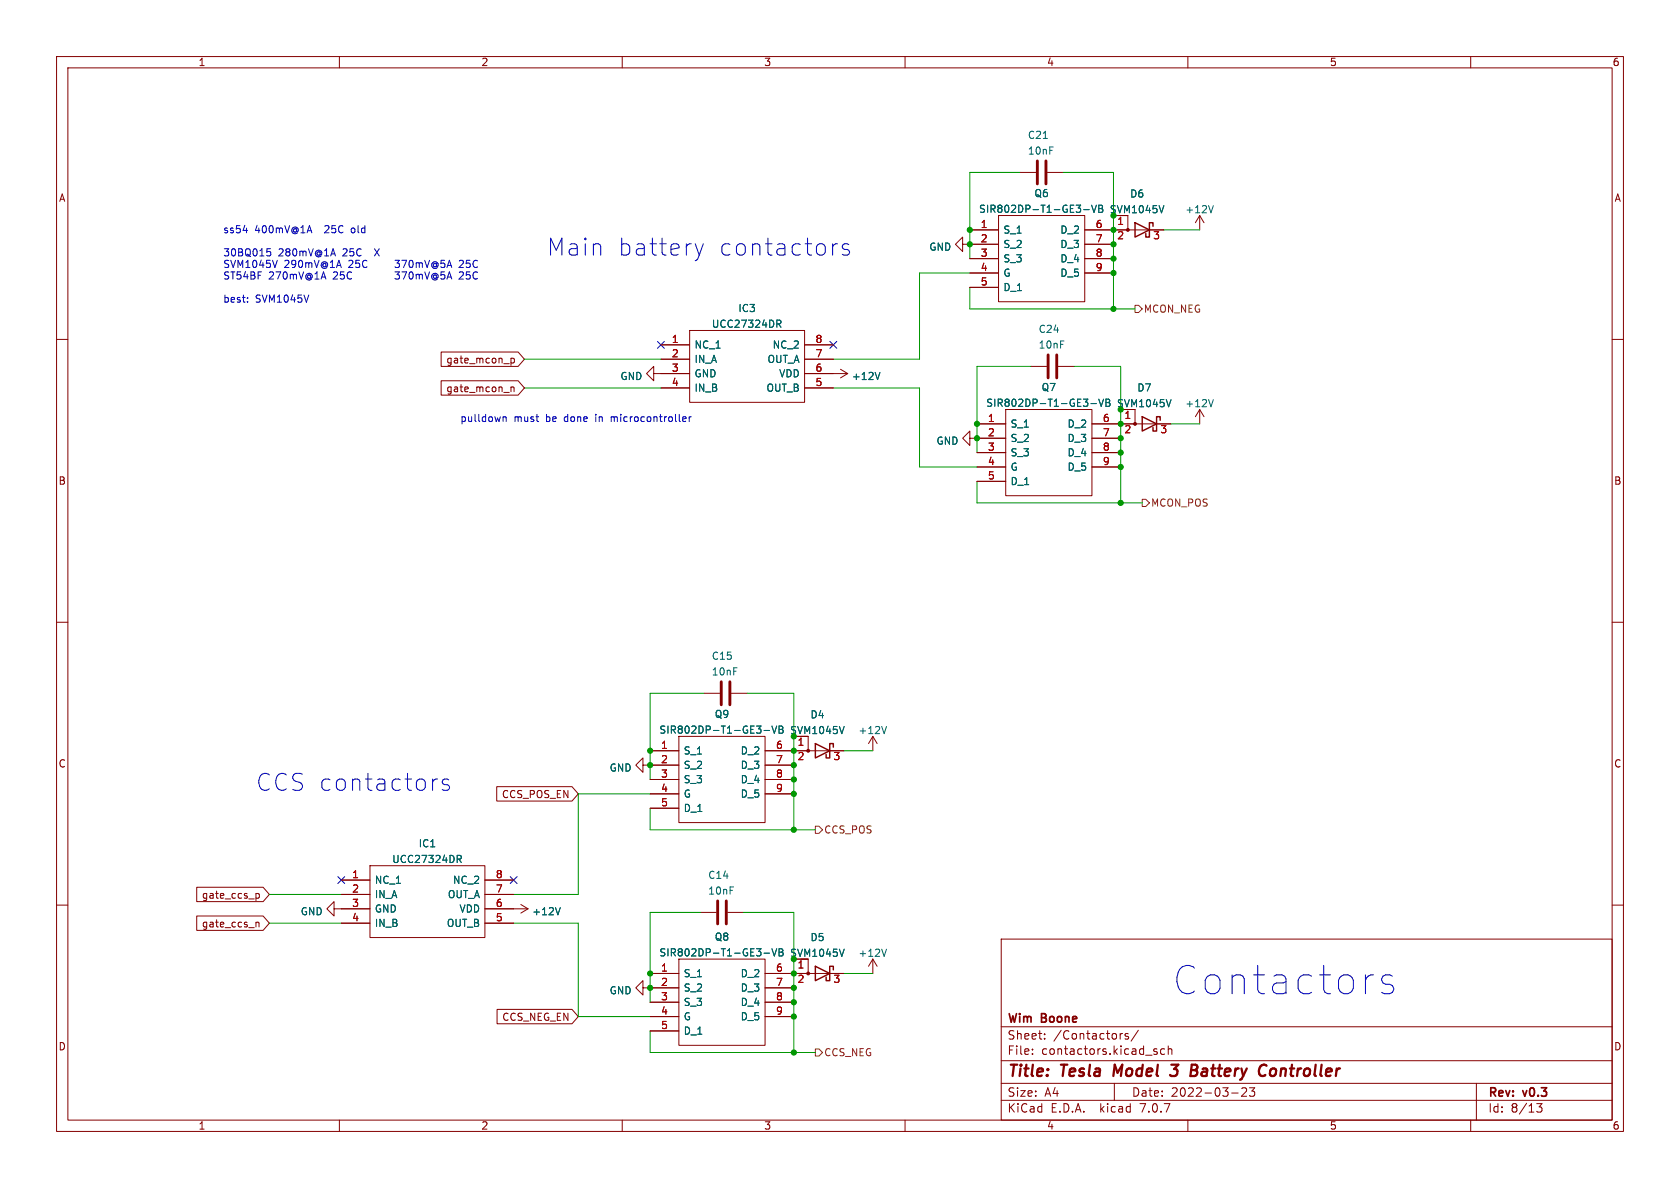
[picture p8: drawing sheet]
<svg xmlns="http://www.w3.org/2000/svg" width="297mm" height="210mm" viewBox="0 0 297 210" stroke-linecap="round" stroke-linejoin="round" font-family="sans-serif">
<g fill="none" stroke="#840000" stroke-width=".18">
<path d="M10 10h277v190h-277zM12 12h273v186h-273zM60 10v2M110 10v2M160 10v2M210 10v2M260 10v2M176.5 38.1h15.3v15.2h-15.3zM180.3 30.5h2.8M185.2 30.5h2.8M198.1 38.1h1.3v2.5h6.3M212.1 38.1v2.5"/>
<path d="M212.1 38.1l-.8 1.3M212.1 38.1l.8 1.3M10 60h2M121.9 58.4h20.3v12.7h-20.3zM170.2 43.2v-1.3l-1.3 1.3 1.3 1.3v-1.3h6.3M171.4 40.6h5.1M171.4 45.7h5.1M171.4 48.3h5.1M171.4 50.8h5.1M191.8 40.6h7.6M191.8 43.2h5M191.8 45.7h5"/>
<path d="M191.8 48.3h5M285 60h2M78 62.2h13.6l1.1 1.3-1.1 1.3h-13.6zM78 67.3h13.6l1.1 1.3-1.1 1.3h-13.6zM89.1 69.4h.9M90.3 63.3v1.3M90.3 68.4v.9M90.3 63.4l.4-.1 .2 .3-.1 .5h-.5M90.3 68.5l.2-.1 .3 .1 .1 .8M115.6 66v-1.2l-1.3 1.2 1.3 1.3v-1.3h6.3M116.8 61h5.1M116.8 63.5h5.1"/>
<path d="M116.8 68.6h5.1M142.2 66h7.7M142.2 61h5.1M142.2 63.5h5.1M142.2 68.6h5.1M148.6 65.3l1.3 .7M149.9 66l-1.3 .8M171.4 77.5v-1.3l-1.2 1.3 1.2 1.2v-1.2h6.4M172.7 74.9h5.1M177.8 72.4h15.2v15.2h-15.2zM182.2 64.8h2.8M187.1 64.8h2.8"/>
<path d="M193 74.9h7.7M193 77.5h5.1M199.4 72.4h1.3v2.5h6.3M212.1 72.4l-.8 1.3M212.1 72.4v2.5M212.1 72.4l.8 1.3M172.7 80h5.1M172.7 82.6h5.1M172.7 85.1h5.1M193 80h5.1M193 82.6h5.1M10 110h2"/>
<path d="M285 110h2M87.8 139.1h13.3l1.1 1.2-1.1 1.3h-13.3zM113.7 135.3v-1.3l-1.3 1.3 1.3 1.2v-1.2h6.3M114.9 132.7h5.1M114.9 137.8h5.1M120 130.2h15.3v15.2h-15.3zM124.5 122.6h2.8M129.3 122.6h2.8M135.3 132.7h7.6M135.3 135.3h5M135.3 137.8h5M141.6 130.2h1.3v2.5h6.3"/>
<path d="M154.3 130.2l-.8 1.2M154.3 130.2v2.5M154.3 130.2l.8 1.2M10 160h2M34.8 156.8h11.7l1.1 1.3-1.1 1.3h-11.7zM45.2 157.9v1.3M45.2 158l.4-.1 .3 .3-.2 .5h-.5M60.3 155.6h5.1M60.3 158.1h5.1M65.4 153h20.3v12.7h-20.3zM85.7 155.6h5.1M85.7 158.1h5.1"/>
<path d="M92.1 159.9l1.2 .8M114.9 140.3h5.1M114.9 142.9h5.1M135.3 140.3h5M285 160h2M34.8 161.9h11.7l1.1 1.3-1.1 1.3h-11.7zM45.2 163v.9M45.2 163.1l.2-.1 .3 .1 .1 .8M59.1 160.7v-1.3l-1.3 1.3 1.3 1.2v-1.2h6.3M60.3 163.2h5.1M85.7 160.7h7.6M85.7 163.2h5.1"/>
<path d="M87.9 178.4h13.2l1.1 1.3-1.1 1.3h-13.2zM93.3 160.7l-1.2 .7M113.7 174.6v-1.2l-1.3 1.2 1.3 1.3v-1.3h6.3M114.9 172.1h5.1M114.9 177.2h5.1M114.9 179.7h5.1M120 169.5h15.3v15.3h-15.3zM123.8 161.3h2.8M128.7 161.3h2.7M135.3 172.1h7.6M135.3 174.6h5M135.3 177.2h5"/>
<path d="M135.3 179.7h5M141.6 169.5h1.3v2.6h6.3M154.3 169.5v2.6M154.3 169.5l-.8 1.3M154.3 169.5l.8 1.3M177 166h108v32h-108zM60 198v2M110 198v2M114.9 182.2h5.1M160 198v2M177 194.5h108M177 191.5h108"/>
<path d="M177 187.5h108M177 181.5h108M182.5 186.3v.1M182.5 185.5v.1M184.7 183.6v.1M184.7 182.8v.1M197 191.5v3M198.5 182.7l-.3 .1M199.5 182.8l-.4-.1-.2 .2 .1 .2 .5 .2v.3h-.6M201.2 182.1l-1.2 2M204.2 185.4l.3 .1M204.2 185.9l.3 .1 .1 .2-.2 .2h-.3"/>
<path d="M205.9 185.5l-.4-.1-.3 .3v.4l.1 .2h.6M206.5 185.5l.2-.1 .4 .1 .1 .9M206.5 184.9v1.5M210 198v2M217.7 193.2h1.2M220.3 192.4v.5l-.8 .9h.9M221.8 192.3l-.5 .6 .4 .1v.7l-.2 .1h-.4l-.2-.1M260 198v2M261 191.5v6.5M271.7 195.1h.9l-.5 .6 .4 .1v.7l-.2 .1-.6-.1"/>
</g>
<path d="M197.1 188.2l-.3 2M207.1 188.2h1.2l-.7 .8 .4 .1M208 190l-.3 .2-.8-.1M210.7 188.2h.7a.49 .49 0 0 1 .3 .5 .49 .49 0 0 1-.5 .5l.3 .1a.58 .58 0 0 1-.3 .9M223.6 188.2l.3 .2M225.3 188.9a.62 .62 0 0 0-.7 .4v.7a.52 .52 0 0 0 .7 .1" fill="none" stroke="#840000" stroke-width=".4"/>
<path d="M183.4 28.4v4.1M184.9 28.4v4.1M185.3 62.7v4.1M186.8 62.7v4.1M127.5 120.5v4.1M129 120.5v4.1M126.9 159.3v4M128.4 159.3v4" fill="none" stroke="#840000" stroke-width=".51"/>
<g fill="none" stroke="#006464" stroke-width=".18">
<path d="M184.4 24.5h.8M191.6 37.1h1M193 36.3l.4 1.2 .4-1.2M194.2 36.3h.5l.2 .2-.2 .4 .2 .1 .1 .3-.3 .2h-.5zM194.2 36.9h.5M205.8 36.3l-.5 1.3M214.5 36.3l-.4 1.3M137.3 56.6h.5l.3 .2-.2 .4-.6 .1M137.6 57.3l.5 .6M155.6 65.8l-.5 1.3M192.9 71.3h.9M194.2 70.6l.5 1.2 .4-1.2"/>
<path d="M195.5 70.6h.4l.3 .2-.3 .4 .3 .1v.3l-.2 .2h-.5zM195.5 71.2h.4M207 70.6l-.4 1.3M214.5 70.6l-.4 1.3M135.1 129.1h.9M136.5 128.3l.4 1.3 .4-1.3M137.7 128.3h.5l.2 .3-.2 .3 .2 .2 .1 .3-.3 .2h-.5zM137.7 128.9h.5M149.2 128.4l-.4 1.3M156.7 128.4l-.4 1.3M80.8 151.2h.5l.3 .2-.2 .4-.6 .1M81.1 151.9l.5 .6"/>
<path d="M99.1 160.4l-.5 1.3M135.1 168.5h.9M136.5 167.7l.4 1.3 .4-1.3M137.7 167.7h.5l.2 .3-.2 .3 .2 .1 .1 .3-.3 .3h-.5zM137.7 168.3h.5M149.2 167.8l-.4 1.3M156.7 167.8l-.4 1.3"/>
</g>
<path d="M200.7 39.4l2.5 1.2-2.5 1.3zM203.8 40v-.6h-.6v2.5h-.6v-.6M201.9 73.7l2.6 1.2-2.6 1.3zM205.1 74.3v-.6h-.6v2.5h-.7v-.6M144.1 131.4l2.6 1.3-2.6 1.3zM147.3 132.1v-.7h-.6v2.6h-.7v-.6M144.1 170.8l2.6 1.3-2.6 1.3zM147.3 171.5v-.7h-.6v2.6h-.7v-.7" fill="none" stroke="#840000" stroke-width=".25"/>
<g fill="#840000" stroke="#840000" stroke-width=".18">
<circle cx="200.7" cy="74.9" r=".25"/>
<circle cx="199.4" cy="40.6" r=".25"/>
<circle cx="142.9" cy="132.7" r=".25"/>
<circle cx="142.9" cy="172.1" r=".25"/>
</g>
<path d="M200.7 54h.6l.6 .6-.6 .6h-.6zM201.9 88.3h.7l.6 .6-.6 .6h-.7zM144.1 146.1h.7l.6 .6-.6 .6h-.7zM144.1 185.4h.7l.6 .7-.6 .6h-.7z" fill="none" stroke="#725600" stroke-width=".18"/>
<g fill="none" stroke="#0000c2" stroke-width=".18">
<path d="M43 40.7h.8M43.8 53.3v.1M43.8 52.6v.2M47.2 44h.6M47.3 44.5h.3l.3 .2-.1 .4-.5 .1M49 46l-.4 1.3M75.1 48.1l.4 1.2 .4-1.2M75.9 46l-.4 1.3M77.1 46.7a.31 .31 0 0 0-.4-.1 .31 .31 0 0 0 0 .5 .31 .31 0 0 0 .4-.1M77.1 48.7a.31 .31 0 0 0-.4 0 .31 .31 0 0 0 0 .4 .31 .31 0 0 0 .4 0M77.1 46.6v.4M77.1 48.6v.5"/>
<path d="M77.1 49.1l.2 .1a.55 .55 0 0 0-.3-.9 .55 .55 0 0 0-.7 .6 .61 .61 0 0 0 .4 .6 .61 .61 0 0 0 .6-.2M77.4 46.9l-.1 .2-.2-.1M77.4 46.6a.6 .6 0 0 0-.8-.2 .6 .6 0 0 0-.2 .8 .6 .6 0 0 0 .9 .1M78 48.1l-.1 .6 .2-.2 .4 .1 .2 .5-.3 .2-.5-.1M79 49.3l.4-1.2 .5 1.2M79.1 49h.6M81.8 46.1l.1 .2v.3l-.8 .7h.8M83.1 46h-.6l-.1 .6 .2-.1 .4 .1 .1 .1v.5l-.2 .1-.5-.1M84.4 46.1a.6 .6 0 0 0-.8 .5 .6 .6 0 0 0 .6 .7l.2-.1M122.9 43.1l.7 2M123.6 45.1l-.3 .7-.4 .3M124.3 43.1l-.7 2"/>
<path d="M148 43.1a.77 .77 0 0 0-.8 .6M150 43.2l-.7-.1-.3 .1-.1 .3 .1 .5 1 .2 .2 .3-.2 .5-.2 .1h-.6l-.3-.1M88.9 73.7v.8M88.9 73.8l.2-.1h.3l.1 .8M108 73.7v.8M108.2 73.7l-.2 .1M120.9 73.7h.3l.1 .3-.6 .1M121.2 74.5h-.3M121.8 73.7v.8M122.2 73.7l-.4 .2M77.3 137.7h-.3l-.4 .3M79.3 137.9l-.7-.2-.3 .2-.1 .2 .1 .5 1 .3 .2 .2-.2 .5-.3 .1h-.5l-.3-.1"/>
<path d="M246.2 172.6l-.5-.3h-.7l-.5 .3-.2 .4 .2 .8 .5 .2h.7l.5 .2 .2 .5-.2 .7-.5 .3h-1l-.4-.3"/>
</g>
<g fill="none" stroke="#009600" stroke-width=".18">
<path d="M180.3 30.5h-8.9v15.2M188 30.5h8.8v24.1M171.4 50.8v3.8h29.3M171.4 48.3h-8.8v15.2h-15.3M205.7 40.6h6.4M92.7 63.5h24.1M92.7 68.6h24.1M147.3 68.6h15.3v14h10.1M182.2 64.8h-9.5v15.2M189.9 64.8h8.2v24.1M207 74.9h5.1M172.7 85.1v3.8h29.2"/>
<path d="M124.5 122.6h-9.6v15.2M132.1 122.6h8.2v24.1M149.2 132.7h5.1M47.6 158.1h12.7M114.9 142.9v3.8h29.2M114.9 140.3h-12.7v17.8h-11.4M47.6 163.2h12.7M90.8 163.2h11.4v16.5h12.7M123.8 161.3h-8.9v15.9M131.4 161.3h8.9v24.8M149.2 172.1h5.1M114.9 182.2v3.9h29.2"/>
</g>
<path d="M116.2 60.4l1.2 1.2M117.4 60.4l-1.2 1.2M146.7 60.4l1.2 1.2M147.9 60.4l-1.2 1.2M59.7 155l1.2 1.2M60.9 155l-1.2 1.2M90.2 155l1.2 1.2M91.4 155l-1.2 1.2" fill="none" stroke="#000084" stroke-width=".18"/>
<g fill="#009600" stroke="#009600" stroke-width=".18">
<circle cx="196.8" cy="40.6" r=".46"/>
<circle cx="196.8" cy="38.1" r=".46"/>
<circle cx="196.8" cy="45.7" r=".46"/>
<circle cx="196.8" cy="43.2" r=".46"/>
<circle cx="198.1" cy="77.5" r=".46"/>
<circle cx="198.1" cy="74.9" r=".46"/>
<circle cx="198.1" cy="80" r=".46"/>
<circle cx="172.7" cy="77.5" r=".46"/>
<circle cx="196.8" cy="54.6" r=".46"/>
<circle cx="198.1" cy="82.6" r=".46"/>
<circle cx="198.1" cy="88.9" r=".46"/>
<circle cx="196.8" cy="48.3" r=".46"/>
<circle cx="198.1" cy="72.4" r=".46"/>
<circle cx="114.9" cy="174.6" r=".46"/>
<circle cx="114.9" cy="172.1" r=".46"/>
<circle cx="140.3" cy="146.7" r=".46"/>
<circle cx="114.9" cy="132.7" r=".46"/>
<circle cx="114.9" cy="135.3" r=".46"/>
<circle cx="140.3" cy="140.3" r=".46"/>
<circle cx="140.3" cy="135.3" r=".46"/>
<circle cx="140.3" cy="137.8" r=".46"/>
<circle cx="140.3" cy="186.1" r=".46"/>
<circle cx="140.3" cy="179.7" r=".46"/>
<circle cx="140.3" cy="130.2" r=".46"/>
<circle cx="140.3" cy="132.7" r=".46"/>
<circle cx="140.3" cy="169.5" r=".46"/>
<circle cx="140.3" cy="174.6" r=".46"/>
<circle cx="140.3" cy="172.1" r=".46"/>
<circle cx="140.3" cy="177.2" r=".46"/>
<circle cx="171.4" cy="43.2" r=".46"/>
<circle cx="171.4" cy="40.6" r=".46"/>
<circle cx="172.7" cy="74.9" r=".46"/>
</g>
<text font-size="7" fill="#0000c2" x="207" y="176.3">Contactors</text>
<g font-size="4.2" fill="#0000c2">
<text x="96.5" y="45.5">Main</text>
<text x="108.9" y="45.5">battery</text>
<text x="126.7" y="45.5">contactors</text>
<text x="45.1" y="140.1">CCS contactors</text>
</g>
<g font-size="2.8" fill="#840000">
<text x="178" y="190.9">Title:</text>
<text x="187.7" y="190.9">Tesla</text>
<text x="197.7" y="190.9">Model</text>
<text x="208.7" y="190.9">3</text>
<text x="212.9" y="190.9">Battery</text>
<text x="225.8" y="190.9">Controller</text>
</g>
<g font-size="2.1" fill="#840000">
<text x="178" y="184">Sheet:</text>
<text x="178" y="181.2">Wim</text>
<text x="184.2" y="181.2">Boone</text>
<text x="186.2" y="184">/Contactors/</text>
<text x="178" y="186.7">File:</text>
<text x="184.1" y="186.7">contactors.kicad_sch</text>
<text x="178" y="196.9">KiCad</text>
<text x="178" y="194.1">Size:</text>
<text x="184.7" y="194.1">A4</text>
<text x="185.7" y="196.9">E.D.A.</text>
<text x="194.6" y="196.9">kicad</text>
<text x="200" y="194.1">Date:</text>
<text x="201.8" y="196.9">7.0.7</text>
<text x="207" y="194.1">2022-03-23</text>
<text x="263" y="194.3">Rev:</text>
<text x="263" y="196.9">Id:</text>
<text x="267.1" y="196.9">8/13</text>
<text x="269.4" y="194.3">v0.3</text>
</g>
<g font-size="1.8" fill="#840000">
<text x="35" y="11.9">1</text>
<text x="85" y="11.9">2</text>
<text x="135" y="11.9">3</text>
<text x="185" y="11.9">4</text>
<text x="235" y="11.9">5</text>
<text x="285" y="11.9">6</text>
<text x="10.3" y="35.9">A</text>
<text x="285.3" y="35.9">A</text>
<text x="196.1" y="37.9">SVM1045V</text>
<text x="78.8" y="64.5">gate_mcon_p</text>
<text x="78.8" y="69.5">gate_mcon_n</text>
<text x="197.4" y="72.2">SVM1045V</text>
<text x="10.3" y="85.9">B</text>
<text x="285.3" y="85.9">B</text>
<text x="139.6" y="130">SVM1045V</text>
<text x="10.3" y="135.9">C</text>
<text x="285.3" y="135.9">C</text>
<text x="88.6" y="141.3">CCS_POS_EN</text>
<text x="35.6" y="159.1">gate_ccs_p</text>
<text x="35.6" y="164.1">gate_ccs_n</text>
<text x="139.6" y="169.3">SVM1045V</text>
<text x="10.3" y="185.9">D</text>
<text x="88.7" y="180.7">CCS_NEG_EN</text>
<text x="285.3" y="185.9">D</text>
<text x="35" y="199.9">1</text>
<text x="85" y="199.9">2</text>
<text x="135" y="199.9">3</text>
<text x="185" y="199.9">4</text>
<text x="235" y="199.9">5</text>
<text x="285" y="199.9">6</text>
</g>
<g font-size="1.8" fill="#006464">
<text x="181.6" y="24.8">C21</text>
<text x="181.6" y="27.5">10nF</text>
<text x="182.8" y="35">Q6</text>
<text x="199.7" y="35.1">D6</text>
<text x="173" y="37.8">SIR802DP-T1-GE3-VB</text>
<text x="177.3" y="41.5">S_1</text>
<text x="187.4" y="41.5">D_2</text>
<text x="209.4" y="37.9">+12V</text>
<text x="164.2" y="44.5">GND</text>
<text x="177.3" y="44">S_2</text>
<text x="177.3" y="46.6">S_3</text>
<text x="187.4" y="44">D_3</text>
<text x="187.4" y="46.6">D_4</text>
<text x="177.3" y="49.1">G</text>
<text x="177.3" y="51.7">D_1</text>
<text x="187.4" y="49.1">D_5</text>
<text x="125.7" y="58.1">UCC27324DR</text>
<text x="130.4" y="55.4">IC3</text>
<text x="183.5" y="59">C24</text>
<text x="122.7" y="61.8">NC_1</text>
<text x="122.7" y="64.4">IN_A</text>
<text x="135.6" y="64.4">OUT_A</text>
<text x="136.5" y="61.8">NC_2</text>
<text x="183.5" y="61.8">10nF</text>
<text x="109.6" y="67.4">GND</text>
<text x="122.7" y="66.9">GND</text>
<text x="122.7" y="69.4">IN_B</text>
<text x="135.4" y="69.4">OUT_B</text>
<text x="137.6" y="66.9">VDD</text>
<text x="150.5" y="67.4">+12V</text>
<text x="184" y="69.3">Q7</text>
<text x="201" y="69.4">D7</text>
<text x="174.3" y="72.1">SIR802DP-T1-GE3-VB</text>
<text x="178.6" y="75.8">S_1</text>
<text x="188.6" y="75.8">D_2</text>
<text x="209.4" y="72.2">+12V</text>
<text x="165.5" y="78.8">GND</text>
<text x="178.6" y="78.3">S_2</text>
<text x="178.6" y="80.9">S_3</text>
<text x="178.6" y="83.4">G</text>
<text x="188.6" y="78.3">D_3</text>
<text x="188.6" y="80.9">D_4</text>
<text x="188.6" y="83.4">D_5</text>
<text x="178.6" y="86">D_1</text>
<text x="125.7" y="116.8">C15</text>
<text x="125.7" y="119.6">10nF</text>
<text x="116.5" y="129.9">SIR802DP-T1-GE3-VB</text>
<text x="126.3" y="127.1">Q9</text>
<text x="143.2" y="127.2">D4</text>
<text x="151.7" y="130">+12V</text>
<text x="107.7" y="136.6">GND</text>
<text x="120.8" y="133.6">S_1</text>
<text x="120.8" y="136.1">S_2</text>
<text x="130.8" y="133.6">D_2</text>
<text x="130.8" y="136.1">D_3</text>
<text x="120.8" y="138.7">S_3</text>
<text x="120.8" y="141.2">G</text>
<text x="120.8" y="143.7">D_1</text>
<text x="130.8" y="138.7">D_4</text>
<text x="130.8" y="141.2">D_5</text>
<text x="73.9" y="150">IC1</text>
<text x="69.2" y="152.8">UCC27324DR</text>
<text x="125.1" y="155.6">C14</text>
<text x="53.1" y="162">GND</text>
<text x="66.2" y="156.4">NC_1</text>
<text x="66.2" y="159">IN_A</text>
<text x="66.2" y="161.5">GND</text>
<text x="79.1" y="159">OUT_A</text>
<text x="80" y="156.4">NC_2</text>
<text x="81.1" y="161.5">VDD</text>
<text x="94" y="162">+12V</text>
<text x="125.1" y="158.3">10nF</text>
<text x="66.2" y="164.1">IN_B</text>
<text x="78.9" y="164.1">OUT_B</text>
<text x="126.3" y="166.5">Q8</text>
<text x="143.2" y="166.6">D5</text>
<text x="116.5" y="169.3">SIR802DP-T1-GE3-VB</text>
<text x="120.8" y="172.9">S_1</text>
<text x="130.8" y="172.9">D_2</text>
<text x="151.7" y="169.3">+12V</text>
<text x="107.7" y="176">GND</text>
<text x="120.8" y="175.5">S_2</text>
<text x="120.8" y="178">S_3</text>
<text x="130.8" y="175.5">D_3</text>
<text x="130.8" y="178">D_4</text>
<text x="120.8" y="180.6">G</text>
<text x="120.8" y="183.1">D_1</text>
<text x="130.8" y="180.6">D_5</text>
</g>
<g font-size="1.8" fill="#0000c2">
<text x="39.4" y="41.3">ss54</text>
<text x="45" y="41.3">400mV@1A</text>
<text x="57.7" y="41.3">25C</text>
<text x="62.6" y="41.3">old</text>
<text x="39.4" y="45.4">30BQ015</text>
<text x="39.4" y="47.5">SVM1045V</text>
<text x="49.2" y="45.4">280mV@1A</text>
<text x="50.2" y="47.5">290mV@1A</text>
<text x="60.7" y="45.4">25C</text>
<text x="61.7" y="47.5">25C 370mV@5A</text>
<text x="66.7" y="45.4">X</text>
<text x="78" y="47.5">25C</text>
<text x="39.4" y="49.5">ST54BF</text>
<text x="39.4" y="53.6">best:</text>
<text x="45.1" y="53.6">SVM1045V</text>
<text x="47.5" y="49.5">270mV@1A</text>
<text x="59" y="49.5">25C</text>
<text x="65" y="49.5">370mV@5A</text>
<text x="81.3" y="49.5">25C</text>
<text x="81.3" y="74.7">pulldown</text>
<text x="90.9" y="74.7">must</text>
<text x="96.6" y="74.7">be</text>
<text x="100" y="74.7">done</text>
<text x="105.7" y="74.7">in</text>
<text x="108.7" y="74.7">microcontroller</text>
</g>
<g font-size="1.8" fill="#a90000">
<text x="173.3" y="40.4">1</text>
<text x="193.6" y="40.4">6</text>
<text x="197.4" y="40.1">1</text>
<text x="173.3" y="42.9">2</text>
<text x="173.3" y="45.5">3</text>
<text x="193.6" y="42.9">7</text>
<text x="193.6" y="45.5">8</text>
<text x="197.4" y="42.6">2</text>
<text x="203.8" y="42.6">3</text>
<text x="173.3" y="48">4</text>
<text x="173.3" y="50.5">5</text>
<text x="193.6" y="48">9</text>
<text x="118.7" y="60.7">1</text>
<text x="118.7" y="63.2">2</text>
<text x="118.7" y="65.8">3</text>
<text x="144.1" y="65.8">6</text>
<text x="144.1" y="63.2">7</text>
<text x="144.1" y="60.7">8</text>
<text x="118.7" y="68.3">4</text>
<text x="144.1" y="68.3">5</text>
<text x="174.6" y="74.7">1</text>
<text x="174.6" y="77.2">2</text>
<text x="194.9" y="74.7">6</text>
<text x="194.9" y="77.2">7</text>
<text x="198.7" y="74.4">1</text>
<text x="198.7" y="76.9">2</text>
<text x="205" y="76.9">3</text>
<text x="174.6" y="79.8">3</text>
<text x="174.6" y="82.3">4</text>
<text x="194.9" y="79.8">8</text>
<text x="194.9" y="82.3">9</text>
<text x="174.6" y="84.8">5</text>
<text x="116.8" y="132.5">1</text>
<text x="116.8" y="135">2</text>
<text x="116.8" y="137.5">3</text>
<text x="137.1" y="132.5">6</text>
<text x="137.1" y="135">7</text>
<text x="137.1" y="137.5">8</text>
<text x="140.9" y="132.2">1</text>
<text x="140.9" y="134.7">2</text>
<text x="147.2" y="134.7">3</text>
<text x="116.8" y="140.1">4</text>
<text x="116.8" y="142.6">5</text>
<text x="137.1" y="140.1">9</text>
<text x="62.2" y="155.3">1</text>
<text x="87.6" y="155.3">8</text>
<text x="62.2" y="157.9">2</text>
<text x="62.2" y="160.4">3</text>
<text x="87.6" y="160.4">6</text>
<text x="87.6" y="157.9">7</text>
<text x="62.2" y="162.9">4</text>
<text x="87.6" y="162.9">5</text>
<text x="116.8" y="171.8">1</text>
<text x="137.1" y="171.8">6</text>
<text x="140.9" y="171.5">1</text>
<text x="116.8" y="174.4">2</text>
<text x="116.8" y="176.9">3</text>
<text x="116.8" y="179.5">4</text>
<text x="137.1" y="174.4">7</text>
<text x="137.1" y="176.9">8</text>
<text x="137.1" y="179.5">9</text>
<text x="140.9" y="174.1">2</text>
<text x="147.2" y="174.1">3</text>
<text x="116.8" y="182">5</text>
</g>
<g font-size="1.8" fill="#725600">
<text x="202.1" y="55.5">MCON_NEG</text>
<text x="203.4" y="89.8">MCON_POS</text>
<text x="145.6" y="147.5">CCS_POS</text>
<text x="145.6" y="186.9">CCS_NEG</text>
</g>
</svg>
